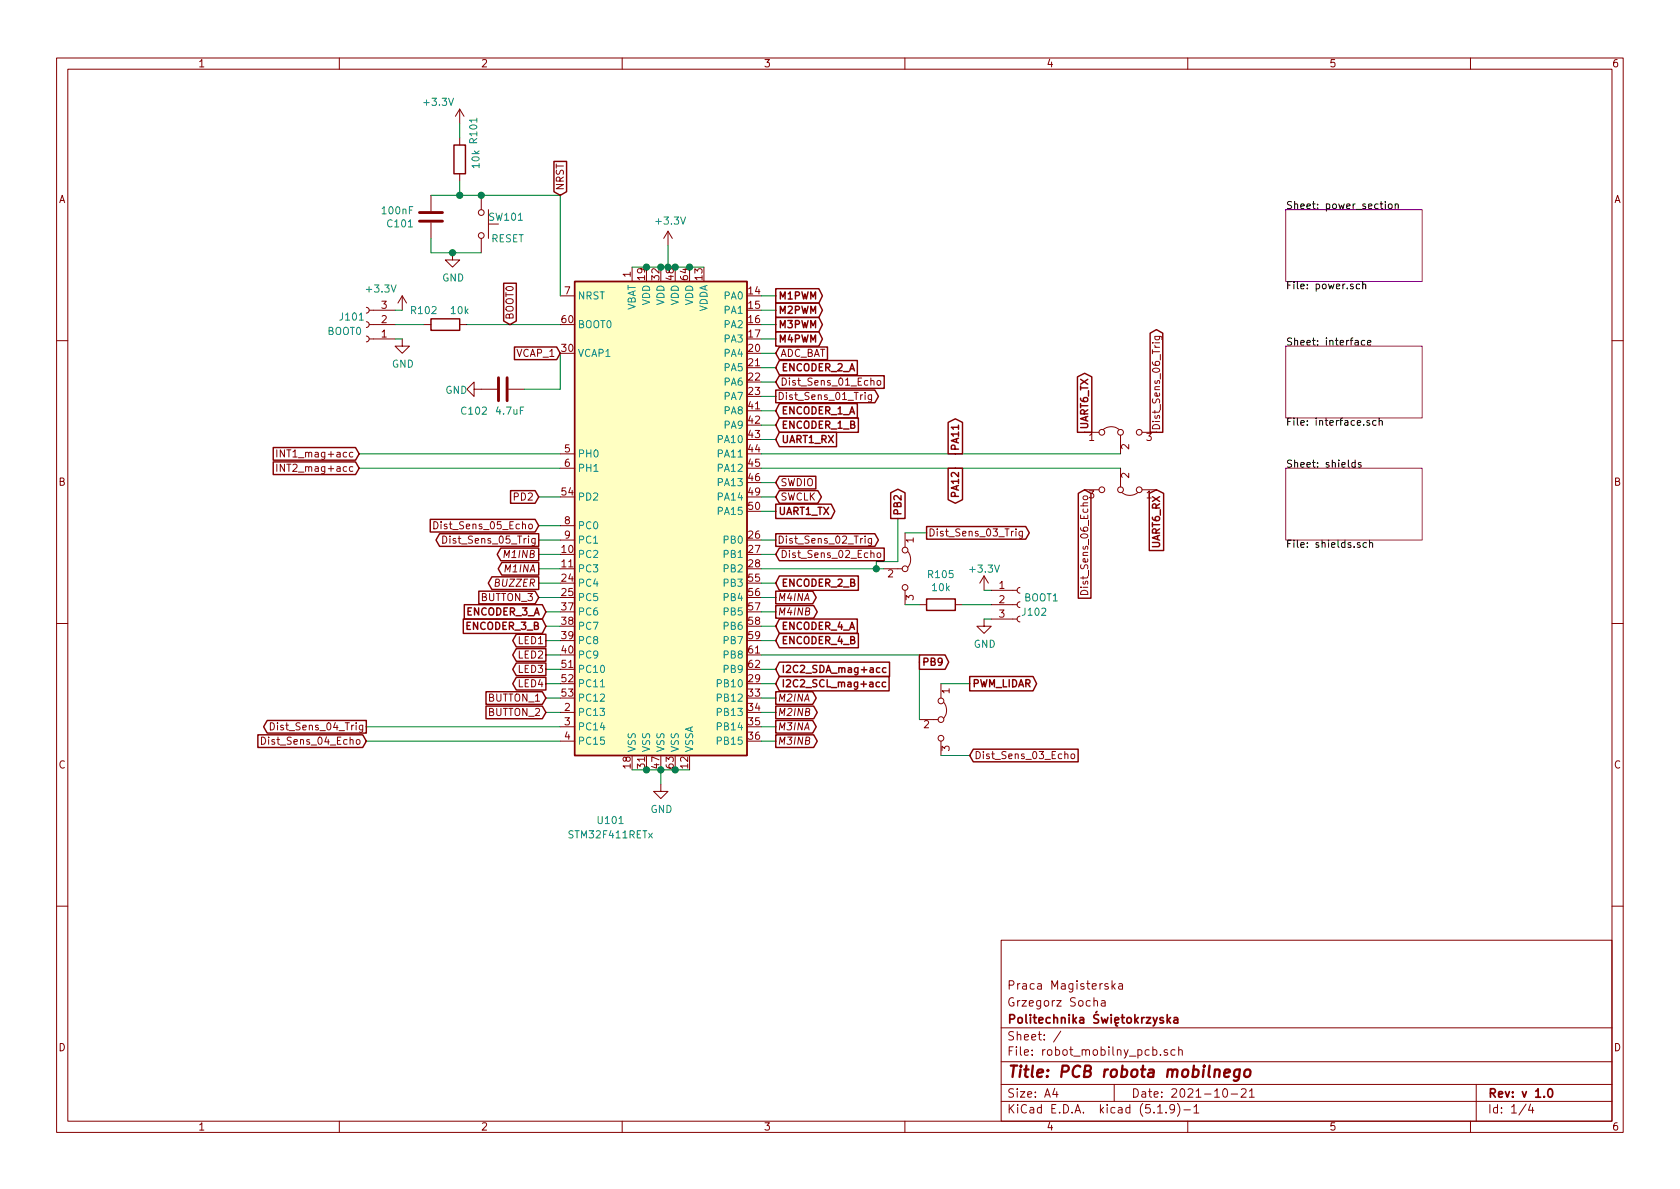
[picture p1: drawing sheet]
<svg xmlns="http://www.w3.org/2000/svg" width="297mm" height="210mm" viewBox="0 0 297 210" stroke-linecap="round" stroke-linejoin="round" font-family="sans-serif">
<g fill="none" stroke="#840000" stroke-width=".18">
<path d="M10 10.3h277v189.9h-277zM12 12.2h273v186.1h-273zM60 10.3v1.9M81.3 19.3v2.5M81.3 19.3l-.8 1.3M81.3 19.3l.7 1.3M110 10.3v1.9M160 10.3v1.9M210 10.3v1.9M260 10.3v1.9M76.2 34.5v2.8M76.2 39.4v2.8"/>
<path d="M81.3 24.4v1.2M81.3 30.7v1.3M85.1 34.5v2.6M86.4 37.1v5.1M64.8 54.4l.3 .1 .2 .3-.1 .4-.4 .2M64.8 56.9l.3 .1 .2 .3-.1 .4-.4 .2M64.8 59.4l.3 .2 .2 .2-.1 .5-.4 .1M65.3 57.4h4.5M65.3 54.9h4.5M65.3 59.9h4.5M71.1 59.9v1.3h1.3l-1.3 1.3-1.3-1.3h1.3M71.1 52.3l-.7 1.3"/>
<path d="M71.1 52.3v2.6M71.1 52.3l.8 1.3M74.9 57.4h1.3M80 44.7v1.3h1.3l-1.3 1.2-1.3-1.2h1.3M81.3 57.4h1.2M85.1 42.2v2.5M99.1 52.3h2.5M111.8 47.2v2.6M118.1 40.9l-.8 1.3M118.1 40.9v2.5M118.1 40.9l.8 1.3M204.2 59.5h1.1l.2 .2-.1 .3"/>
<path d="M204.2 59.5v.3l.2 .3 .6-.1v-.5M10 60.2h2M48.9 79.5v1.3M50.3 79.5v1.3l-.7-1.3v1.3M83.8 68.8v-1.2l-1.3 1.2 1.3 1.3v-1.3h4.1M89.9 68.8h2.8M153 69.4v.1M154 67.4l.2-.1h.3v.8M154.1 69.8v1.2l-.2 .1-.3-.1M154.1 69.9l-.4-.1-.2 .2 .1 .6h.5M155.2 67.3h.3l.2 .2v.4l-.2 .2h-.3l-.1-.2zM191.8 76.4h2.5"/>
<path d="M195.1 75.9a2.26 2.26 0 0 1 2.8 0M198.1 77v3.3M201.9 76.4h2.6M203.8 60.6h.1M204.2 60.6h.8M285 60.2h2M48.9 82.1v1.3M50.3 82.1v1.3l-.7-1.3v1.3M76.7 92.2a.64 .64 0 0 1 .7 .7 .64 .64 0 0 1-.7 .6zM78.3 94.8a.64 .64 0 0 1 .7 .6 .64 .64 0 0 1-.7 .7zM99.1 93h2.5M99.1 95.5h2.5"/>
<path d="M99.1 80.3h2.5M99.1 82.8h2.5M153 94.8v.1M154 97.9l.2-.1h.3v.8M154.1 95.2v1.2l-.2 .1-.3-.1M154.1 95.3l-.4-.1-.2 .2 .1 .6h.5M155.1 97.9l.2-.1 .4 .1v.5l-.1 .1-.3 .1-.2-.1zM160 94.2v2.6M160.5 97.5a2.26 2.26 0 0 1 0 2.8M179.6 93.5v.1M180.8 93.9l-.1 1.2-.2 .1-.3-.1M180.8 94l-.4-.1-.2 .3 .1 .5h.5"/>
<path d="M191.8 86.6h2.5M198.1 82.8v3.3M198.4 87.1a2.26 2.26 0 0 0 2.8 0M201.9 86.6h2.6M10 110.3h2M156.2 100.6h3.3M160 104.4v2.5M162.6 106.9h1.2M168.9 106.9h1.3M174 109.5v1.2h1.3l-1.3 1.3-1.3-1.3h1.3M174 101.8l-.8 1.3M174 101.8v2.6"/>
<path d="M174 101.8l.8 1.3M175.3 106.9h4.5M175.3 109.5h4.5M175.3 104.4h4.5M180.3 109l-.3 .1-.2 .3 .1 .4 .4 .2M180.3 106.4l-.3 .1-.2 .4 .1 .3 .4 .2M180.3 103.9l-.3 .1-.2 .3 .1 .4 .4 .2M191.2 104.5a.67 .67 0 0 1 .8-.1 .67 .67 0 0 1 .3 .7h-1.2zM285 110.3h2M46.2 130.3a.64 .64 0 0 1 .8 .7 .64 .64 0 0 1-.8 .6zM47.8 127.8a.64 .64 0 0 1 .7 .6 .64 .64 0 0 1-.7 .7zM99.1 126h2.5"/>
<path d="M99.1 128.5h2.5M99.1 131.1h2.5M116.8 138.7v1.2h1.3l-1.3 1.3-1.2-1.3h1.2M162.6 127.2h3.3M166.4 120.9v2.5M166.4 131.1v2.5M166.9 124.2a2.26 2.26 0 0 1 0 2.8M188.3 133.4l.1-.1 .3 .1 .1 .8M189.4 133.4l.2-.1 .4 .1v.5l-.1 .2-.3 .1-.2-.2zM10 160.2h2M177 166.3h108v32h-108zM193.4 177.1l.1-.1a.37 .37 0 0 1 .6 .1v.8"/>
<path d="M194.8 177h.5l.1 .9M195.4 177.3l-.5 .1-.2 .2 .2 .3 .5-.1M195.9 174a.37 .37 0 0 0-.6 .1l.1 .3 .5 .1 .1 .1-.2 .3-.5-.1M196.6 173.4v1.5M196.8 174.4l.4 .5M197.2 173.9l-.6 .6M197.8 174h.6l.1 .9M198.5 174.3l-.5 .1a.29 .29 0 0 0-.2 .2 .29 .29 0 0 0 .2 .3l.5-.1M285 160.2h2M60 198.3v1.9M110 198.3v1.9M160 198.3v1.9"/>
<path d="M177 194.8h108M177 191.8h108M177 187.8h108M177 181.8h108M186.5 192.5l-.4 1h1M186.8 193v1M187.6 182.3l-1.3 2M197 191.8v3M204.7 196.8h.8M205.2 186.5v.1M206.2 196.7v.1M206.4 185.7a.37 .37 0 0 0-.6 .1l.1 .2 .5 .2 .1 .1-.3 .3-.4-.1"/>
<path d="M207.7 196l-.1 .1a.48 .48 0 0 1-.6 .1l-.2-.2 .2-.6a.48 .48 0 0 1 .6 .1 1.27 1.27 0 0 1-.2 1.2l-.4 .1M207.7 185.7l-.4-.1-.3 .3 .1 .6 .2 .1 .4-.1M208.2 195.1a1.71 1.71 0 0 1 0 2.3M208.4 185.7h.1a.37 .37 0 0 1 .5 .1v.8M208.4 185.1v1.5M209.3 196.3h1.2M210 198.3v1.9M211.1 195.8l.4-.5v1.5M211.1 196.8h.9M216.3 192.7l.4-.2a.94 .94 0 0 1 0 1.5 .79 .79 0 0 1-.4-1.3zM217.7 193.5h1.1M219.5 192.7l.2-.2h.3l.3 .2v.3v.2l-.9 .8h.9"/>
<path d="M220.9 193l.4-.5v1.5M220.9 194h.9M260 198.3v1.9M261 191.8v6.5M269.8 195.2l-1.2 2M270.6 195.2l-.3 1.1h.9M271 195.8v1"/>
<circle cx="85.1" cy="37.6" r=".51"/>
<circle cx="85.1" cy="41.7" r=".51"/>
<circle cx="194.8" cy="76.4" r=".51"/>
<circle cx="198.1" cy="76.4" r=".51"/>
<circle cx="201.4" cy="76.4" r=".51"/>
<circle cx="160" cy="97.3" r=".51"/>
<circle cx="194.8" cy="86.6" r=".51"/>
<circle cx="198.1" cy="86.6" r=".51"/>
<circle cx="201.4" cy="86.6" r=".51"/>
<circle cx="160" cy="103.9" r=".51"/>
<circle cx="160" cy="100.6" r=".51"/>
<circle cx="166.4" cy="123.9" r=".51"/>
<circle cx="166.4" cy="127.2" r=".51"/>
<circle cx="166.4" cy="130.6" r=".51"/>
</g>
<path d="M202.7 179.9h.8l-.8 1h.8M203.9 179.9l.3 1M204.6 179.9l-.5 1.4-.2 .1M206.4 179.4v1.5M207 179.9l-.6 .6M205.7 180a.37 .37 0 0 0-.6 .1l.1 .3 .5 .1v.1l-.2 .3-.4-.1M206.5 180.4l.5 .5M207.6 180h.6v.9M208.2 180.3l-.5 .1a.29 .29 0 0 0-.2 .2 .29 .29 0 0 0 .2 .3l.5-.1M273.8 192.7l.2-.2a.81 .81 0 0 1 .6 .6 .81 .81 0 0 1-.3 .8l-.1 .1a.79 .79 0 0 1-.4-1.3z" fill="none" stroke="#840000" stroke-width=".3"/>
<path d="M216.5 189.8l.9-.2v-.4h-.8l-.2 1 .3 .2 .6-.1M219.2 189.1l-.2 1.6a.6 .6 0 0 1-.9 .3M219.2 189.2a.68 .68 0 0 0-1 .3v.6l.1 .2 .2 .1 .6-.1M220.2 189.3a.54 .54 0 0 1 .5-.2 .54 .54 0 0 1 .4 .4l-.1 .6a.56 .56 0 0 1-.5 .4 .56 .56 0 0 1-.5-.4z" fill="none" stroke="#840000" stroke-width=".41"/>
<path d="M227.3 37.1h24.2v12.7h-24.2zM227.3 61.2h24.2v12.7h-24.2zM227.3 82.8h24.2v12.7h-24.2z" fill="none" stroke="#840084" stroke-width=".18"/>
<g fill="none" stroke="#000" stroke-width=".18">
<path d="M244.9 35.6v.2M244.9 36.1v.8M245.6 36.1h.3l.3 .2-.2 .5-.3 .1-.2-.2zM246.7 36.2l.2-.1h.3v.8M246.7 36.1v.8M240.4 50.3l-.4-.1-.2 .3 .1 .5h.5M240.9 50.4l.2-.2 .3 .1 .1 .8M240.9 49.8v1.3M241.3 60.2h-.4l-.2 .2 .1 .6h.5M241.8 60.6l.6-.1-.1-.3h-.3l-.2 .2 .1 .6h.4M242.1 74.4h-.2l-.2 .1v.2l.4 .1v.4h-.4M243.3 74.4h-.4l-.2 .2 .1 .6h.5"/>
<path d="M243.8 74.5l.2-.1h.3l.1 .8M243.8 73.9v1.3M239.6 81.8h-.4l-.2 .2 .1 .6h.5M239.6 81.4v1.2M240.5 96h-.3l-.2 .1v.2l.5 .1v.3h-.5M240.6 81.8h-.3l-.1 .2v.1l.4 .2v.3h-.4M241.6 96h-.4l-.2 .2 .1 .5h.5M242.1 96.1l.2-.1h.3l.1 .8M242.1 95.5v1.3"/>
</g>
<g fill="none" stroke="#840000" stroke-width=".25">
<path d="M80.3 25.6h2v5.1h-2zM97.9 28.5h2.3v5.4l-1.1 .6-1.2-.6zM76.2 56.4h5.1v2h-5.1zM89.1 50.1h2.2v6.7l-1.1 .6-1.1-.6zM101.6 49.8h30.5v83.8h-30.5zM137.2 53.6h7.6l.6 1.3-.6 1.2h-7.6zM137.2 56.1h7.6l.6 1.3-.6 1.3h-7.6zM137.2 58.7h7.6l.6 1.2-.6 1.3h-7.6zM137.2 51h7.6l.6 1.3-.6 1.3h-7.6zM203.4 58.9l1.1-.6 1.1 .6v17.5h-2.2zM48.3 79.1h14.6l.6 1.2-.6 1.1h-14.6zM91 61.4h7.4l.7 1.1-.7 1.1h-7.4z"/>
<path d="M137.2 69h17.5l.6 1.1-.6 1.1h-17.5zM137.8 61.4h8.5v2.2h-8.5l-.6-1.1zM137.8 73.9h14v2.5h-14l-.6-1.2zM137.8 71.4h13.8v2.5h-13.8l-.6-1.3zM137.8 66.4h18.5v2.3h-18.5l-.6-1.1zM137.8 63.7h13.8v2.6h-13.8l-.6-1.3zM137.8 76.4h10.1v2.6h-10.1l-.6-1.3zM167.6 74.7l1.3-.6 1.3 .6v5.6h-2.6zM190.5 66.6l1.3-.6 1.2 .6v9.8h-2.5zM48.3 81.7h14.6l.6 1.1-.6 1.1h-14.6zM76.1 91.8h18.5l.6 1.2-.6 1.1h-18.5zM77.7 94.4h17.5v2.2h-17.5l-.6-1.1z"/>
<path d="M88.5 96.9h6.7v2.3h-6.7l-.6-1.2zM88.7 99.5h6.5v2.2h-6.5l-.6-1.1zM90.3 86.8h4.3l.6 1.1-.6 1.1h-4.3zM137.2 94.4h17.5l.6 1.1-.6 1.1h-17.5zM137.2 89.1h9.8l.6 1.3-.6 1.3h-9.8zM137.8 96.9h18.5v2.3h-18.5l-.6-1.2zM137.8 84.2h6.4v2.3h-6.4l-.6-1.2zM137.8 86.8h6.8l.6 1.1-.6 1.1h-6.8l-.6-1.1zM157.5 87.1l1.2-.6 1.3 .6v4.6h-2.5zM163.8 93.1h17.6l.6 1.1-.6 1.1h-17.6zM167.6 82.8h2.6v5.6l-1.3 .6-1.3-.6zM190.7 87.2l1.1-.6 1.1 .6v18.6h-2.2z"/>
<path d="M203.2 87.2l1.3-.6 1.2 .6v10.2h-2.5zM81.9 109.5h14l.6 1.2-.6 1.3h-14zM82.1 106.9h13.8l.6 1.3-.6 1.3h-13.8zM84.7 104.5h9.9l.6 1.2-.6 1.1h-9.9zM87 102h8.2v2.2h-8.2l-.7-1.1zM91.3 119.8h5.2v2.2h-5.2l-.6-1.1zM91.3 117.2h5.2v2.3h-5.2l-.6-1.1zM91.3 114.7h5.2v2.2h-5.2l-.6-1.1zM91.3 112.2h5.2v2.2h-5.2l-.6-1.1zM137.2 104.5h6.5l.6 1.2-.6 1.1h-6.5zM137.2 107.1h6.7l.6 1.1-.6 1.1h-6.7zM137.8 112h14v2.5h-14l-.6-1.2z"/>
<path d="M137.8 109.5h13.8v2.5h-13.8l-.6-1.3zM137.8 117.1h19.5v2.5h-19.5l-.6-1.2zM137.8 119.6h19.4v2.6h-19.4l-.6-1.3zM137.8 101.8h14v2.6h-14l-.6-1.3zM156.6 118.1h-.3l-.3 .2 .2 .6h.4M162.6 115.8h4.5l.6 1.3-.6 1.3h-4.5zM163.8 105.9h5.1v2h-5.1zM171.4 119.6h11.3l.6 1.3-.6 1.3h-11.3zM45.6 129.9h18.5l.7 1.2-.7 1.1h-18.5zM47.2 127.4h17.6v2.2h-17.6l-.6-1.1zM85.9 122.3h10l.6 1.1-.6 1.2h-10zM85.9 124.9h10l.6 1.1-.6 1.1h-10z"/>
<path d="M137.2 122.3h6.5l.6 1.1-.6 1.2h-6.5zM137.2 124.9h6.7l.6 1.1-.6 1.1h-6.7zM137.2 127.4h6.5l.6 1.1-.6 1.1h-6.5zM137.2 129.9h6.7l.6 1.2-.6 1.1h-6.7zM155.5 120.7l-.4-.1-.2 .2 .1 .6h.5M156.6 120.7l-.4-.1-.2 .2 .1 .6h.5M172.1 132.5h18.5v2.2h-18.5l-.7-1.1z"/>
</g>
<path d="M74.2 39.1h4M74.2 37.6h4M88.1 66.8v4.1M89.7 66.8v4.1" fill="none" stroke="#840000" stroke-width=".51"/>
<path d="M101.6 49.8h30.5v83.8h-30.5z" fill="#ffffc2" stroke="#ffffc2" stroke-width=".18"/>
<path d="M106.2 121.5h.7" fill="none" stroke="#008484" stroke-width=".18"/>
<g fill="none" stroke="#008400" stroke-width=".18">
<path d="M76.2 34.5h22.9v17.8M81.3 21.8v2.6M81.3 32v2.5M69.8 57.4h5.1M69.8 54.9h1.3M69.8 59.9h1.3M76.2 42.2v2.5h8.9M82.5 57.4h16.6M118.1 43.4v3.8h-6.3M119.4 47.2h5.1M134.6 57.4h2.6M134.6 52.3h2.6"/>
<path d="M134.6 54.9h2.6M134.6 59.9h2.6M99.1 62.5v6.3h-6.4M134.6 62.5h2.6M134.6 70.1h2.6M134.6 67.6h2.6M134.6 75.2h2.6M134.6 65h2.6M134.6 72.6h2.6M134.6 77.7h2.6M63.5 82.8h35.6M63.5 80.3h35.6"/>
<path d="M95.2 87.9h3.9M95.2 95.5h3.9M95.2 93h3.9M95.2 98h3.9M134.6 85.3h2.6M134.6 87.9h2.6M134.6 82.8h63.5M134.6 80.3h63.5M134.6 95.5h2.6M134.6 98h2.6M134.6 90.4h2.6M158.7 91.7v7.6h-3.8v1.3"/>
<path d="M160 94.2h3.8M95.2 103.1h3.9M95.2 100.6h3.9M95.2 105.7h3.9M96.5 118.4h2.6M96.5 115.8h2.6M96.5 113.3h2.6M96.5 108.2h2.6M96.5 110.7h2.6M134.6 103.1h2.6M134.6 100.6h21.6M134.6 118.4h2.6"/>
<path d="M134.6 115.8h28v11.4M134.6 113.3h2.6M134.6 108.2h2.6M134.6 105.7h2.6M134.6 110.7h2.6M160 106.9h2.6M170.2 106.9h5.1M174 109.5h1.3M174 104.4h1.3M64.8 131.1h34.3M64.8 128.5h34.3M96.5 126h2.6"/>
<path d="M96.5 123.4h2.6M96.5 120.9h2.6M111.8 136.1h10.1M116.8 136.1v2.6M134.6 126h2.6M134.6 123.4h2.6M134.6 120.9h2.6M134.6 131.1h2.6M134.6 128.5h2.6M166.4 120.9h5M166.4 133.6h5"/>
</g>
<g fill="#008400" stroke="#008400" stroke-width=".25">
<circle cx="81.3" cy="34.5" r=".51"/>
<circle cx="114.3" cy="136.1" r=".51"/>
<circle cx="121.9" cy="47.2" r=".51"/>
<circle cx="154.9" cy="100.6" r=".51"/>
<circle cx="119.4" cy="136.1" r=".51"/>
<circle cx="80" cy="44.7" r=".51"/>
<circle cx="119.4" cy="47.2" r=".51"/>
<circle cx="118.1" cy="47.2" r=".51"/>
<circle cx="85.1" cy="34.5" r=".51"/>
<circle cx="116.8" cy="136.1" r=".51"/>
<circle cx="114.3" cy="47.2" r=".51"/>
<circle cx="116.8" cy="47.2" r=".51"/>
</g>
<text font-size="2.8" fill="#840000" x="178" y="190.5">Title: PCB robota mobilnego</text>
<g font-size="2.1" fill="#840000">
<text x="178" y="178">Grzegorz Socha</text>
<text x="178" y="175">Praca Magisterska</text>
<text x="178" y="184">Sheet: /</text>
<text x="178" y="181">Politechnika witokrzyska</text>
<text x="178" y="186.7">File: robot_mobilny_pcb.sch</text>
<text x="178" y="196.9">KiCad E.D.A. kicad (5.1.9)-1</text>
<text x="178" y="194.1">Size: A4</text>
<text x="200" y="194.1">Date: 2021-10-21</text>
<text x="263" y="194.1">Rev: v 1.0</text>
<text x="263" y="196.9">Id: 1/4</text>
</g>
<g font-size="1.8" fill="#840000">
<text x="35" y="11.9">1</text>
<text x="85" y="11.9">2</text>
<text x="135" y="11.9">3</text>
<text x="185" y="11.9">4</text>
<text x="235" y="11.9">5</text>
<text x="285" y="11.9">6</text>
<text x="10.4" y="35.9">A</text>
<text x="99.7" y="33.8" transform="rotate(-90 99.7 33.8)">NRST</text>
<text x="285.4" y="35.9">A</text>
<text x="99.8" y="52.1">7</text>
<text x="111.5" y="49" transform="rotate(-90 111.5 49)">1</text>
<text x="114" y="49.5" transform="rotate(-90 114 49.5)">19</text>
<text x="116.6" y="49.5" transform="rotate(-90 116.6 49.5)">32</text>
<text x="121.7" y="49.5" transform="rotate(-90 121.7 49.5)">64</text>
<text x="124.2" y="49.5" transform="rotate(-90 124.2 49.5)">13</text>
<text x="132.4" y="52.1">14</text>
<text x="137.5" y="53">M1PWM</text>
<text x="67.5" y="59.7">1</text>
<text x="67.5" y="57.1">2</text>
<text x="67.5" y="54.6">3</text>
<text x="90.8" y="56.6" transform="rotate(-90 90.8 56.6)">BOOT0</text>
<text x="99.4" y="57.1">60</text>
<text x="132.4" y="54.6">15</text>
<text x="132.4" y="57.1">16</text>
<text x="132.4" y="59.7">17</text>
<text x="137.5" y="55.5">M2PWM</text>
<text x="137.5" y="58">M3PWM</text>
<text x="91.4" y="63.1">VCAP_1</text>
<text x="99.4" y="62.2">30</text>
<text x="132.4" y="62.2">20</text>
<text x="132.4" y="64.8">21</text>
<text x="137.5" y="60.6">M4PWM</text>
<text x="137.9" y="63.1">ADC_BAT</text>
<text x="138" y="65.7">ENCODER_2_A</text>
<text x="132.4" y="67.3">22</text>
<text x="132.4" y="69.8">23</text>
<text x="137.4" y="70.7">Dist_Sens_01_Trig</text>
<text x="137.9" y="68.2">Dist_Sens_01_Echo</text>
<text x="132.4" y="77.5">43</text>
<text x="132.4" y="72.4">41</text>
<text x="132.4" y="74.9">42</text>
<text x="138" y="75.8">ENCODER_1_B</text>
<text x="138" y="73.3">ENCODER_1_A</text>
<text x="192.4" y="76.1" transform="rotate(-90 192.4 76.1)">UART6_TX</text>
<text x="192.6" y="78">1</text>
<text x="202.7" y="78">3</text>
<text x="205.1" y="76.2" transform="rotate(-90 205.1 76.2)">Dist_Sens_06_Trig</text>
<text x="50.3" y="80.9">INT1_mag+acc</text>
<text x="50.3" y="83.4">INT2_mag+acc</text>
<text x="99.8" y="80">5</text>
<text x="99.8" y="82.5">6</text>
<text x="132.4" y="80">44</text>
<text x="132.4" y="82.5">45</text>
<text x="138" y="78.4">UART1_RX</text>
<text x="169.5" y="79.9" transform="rotate(-90 169.5 79.9)">PA11</text>
<text x="199.6" y="79.5" transform="rotate(-90 199.6 79.5)">2</text>
<text x="10.4" y="85.9">B</text>
<text x="91" y="88.5">PD2</text>
<text x="99.4" y="87.6">54</text>
<text x="132.4" y="85.1">46</text>
<text x="132.4" y="87.6">49</text>
<text x="137.9" y="86">SWDIO</text>
<text x="137.9" y="88.5">SWCLK</text>
<text x="169.5" y="87.6" transform="rotate(-90 169.5 87.6)">PA12</text>
<text x="192.6" y="88.1">3</text>
<text x="199.6" y="84.6" transform="rotate(-90 199.6 84.6)">2</text>
<text x="202.7" y="88.1">1</text>
<text x="285.4" y="85.9">B</text>
<text x="77.6" y="93.6">Dist_Sens_05_Echo</text>
<text x="99.8" y="92.7">8</text>
<text x="99.8" y="95.2">9</text>
<text x="132.4" y="90.2">50</text>
<text x="132.4" y="95.2">26</text>
<text x="137.5" y="91.1">UART1_TX</text>
<text x="159.4" y="91.3" transform="rotate(-90 159.4 91.3)">PB2</text>
<text x="161.5" y="96" transform="rotate(-90 161.5 96)">1</text>
<text x="164.1" y="94.9">Dist_Sens_03_Trig</text>
<text x="79.2" y="96.1">Dist_Sens_05_Trig</text>
<text x="89.5" y="101.2">M1INA</text>
<text x="89.5" y="98.7">M1INB</text>
<text x="99.4" y="97.8">10</text>
<text x="99.4" y="100.3">11</text>
<text x="132.4" y="97.8">27</text>
<text x="132.4" y="100.3">28</text>
<text x="137.4" y="96.1">Dist_Sens_02_Trig</text>
<text x="137.9" y="98.7">Dist_Sens_02_Echo</text>
<text x="205.1" y="96.8" transform="rotate(-90 205.1 96.8)">UART6_RX</text>
<text x="85.1" y="106.3">BUTTON_3</text>
<text x="87.8" y="103.8">BUZZER</text>
<text x="99.4" y="102.9">24</text>
<text x="99.4" y="105.4">25</text>
<text x="99.4" y="107.9">37</text>
<text x="132.4" y="102.9">55</text>
<text x="132.4" y="105.4">56</text>
<text x="132.4" y="107.9">57</text>
<text x="137.4" y="106.3">M4INA</text>
<text x="138" y="103.8">ENCODER_2_B</text>
<text x="157" y="102.1">2</text>
<text x="161.5" y="106.1" transform="rotate(-90 161.5 106.1)">3</text>
<text x="176.7" y="104.1">1</text>
<text x="176.7" y="106.7">2</text>
<text x="192.4" y="104.2" transform="rotate(-90 192.4 104.2)">Dist_Sens_06_Echo</text>
<text x="82.5" y="111.4">ENCODER_3_B</text>
<text x="82.5" y="108.8">ENCODER_3_A</text>
<text x="91.7" y="113.9">LED1</text>
<text x="99.4" y="110.5">38</text>
<text x="99.4" y="113">39</text>
<text x="132.4" y="110.5">58</text>
<text x="132.4" y="113">59</text>
<text x="137.4" y="108.8">M4INB</text>
<text x="138" y="113.9">ENCODER_4_B</text>
<text x="138" y="111.4">ENCODER_4_A</text>
<text x="176.7" y="109.2">3</text>
<text x="91.7" y="119">LED3</text>
<text x="91.7" y="116.5">LED2</text>
<text x="99.4" y="118.1">51</text>
<text x="99.4" y="115.6">40</text>
<text x="132.4" y="115.6">61</text>
<text x="132.4" y="118.1">62</text>
<text x="138" y="119">I2C2_SDA_mag+acc</text>
<text x="162.9" y="117.7">PB9</text>
<text x="86.4" y="124.1">BUTTON_1</text>
<text x="91.7" y="121.5">LED4</text>
<text x="99.4" y="120.6">52</text>
<text x="99.4" y="123.2">53</text>
<text x="99.8" y="125.7">2</text>
<text x="132.4" y="120.6">29</text>
<text x="132.4" y="123.2">33</text>
<text x="132.4" y="125.7">34</text>
<text x="137.4" y="124.1">M2INA</text>
<text x="138" y="121.5">I2C2_SCL_mag+acc</text>
<text x="167.9" y="122.7" transform="rotate(-90 167.9 122.7)">1</text>
<text x="171.8" y="121.5">PWM_LIDAR</text>
<text x="47.2" y="131.7">Dist_Sens_04_Echo</text>
<text x="48.7" y="129.2">Dist_Sens_04_Trig</text>
<text x="86.4" y="126.6">BUTTON_2</text>
<text x="99.8" y="128.3">3</text>
<text x="99.8" y="130.8">4</text>
<text x="132.4" y="128.3">35</text>
<text x="132.4" y="130.8">36</text>
<text x="137.4" y="126.6">M2INB</text>
<text x="137.4" y="129.2">M3INA</text>
<text x="137.4" y="131.7">M3INB</text>
<text x="163.3" y="128.8">2</text>
<text x="10.4" y="135.9">C</text>
<text x="111.5" y="135.8" transform="rotate(-90 111.5 135.8)">18</text>
<text x="114" y="135.8" transform="rotate(-90 114 135.8)">31</text>
<text x="116.6" y="135.8" transform="rotate(-90 116.6 135.8)">47</text>
<text x="119.1" y="135.8" transform="rotate(-90 119.1 135.8)">63</text>
<text x="121.7" y="135.8" transform="rotate(-90 121.7 135.8)">12</text>
<text x="167.9" y="132.8" transform="rotate(-90 167.9 132.8)">3</text>
<text x="172.2" y="134.2">Dist_Sens_03_Echo</text>
<text x="285.4" y="135.9">C</text>
<text x="10.4" y="185.9">D</text>
<text x="285.4" y="185.9">D</text>
<text x="35" y="199.9">1</text>
<text x="85" y="199.9">2</text>
<text x="135" y="199.9">3</text>
<text x="185" y="199.9">4</text>
<text x="235" y="199.9">5</text>
<text x="285" y="199.9">6</text>
</g>
<g font-size="1.8" fill="#008484">
<text x="75.1" y="18.7">+3.3V</text>
<text x="84.4" y="25.2" transform="rotate(-90 84.4 25.2)">R101</text>
<text x="84.8" y="29.7" transform="rotate(-90 84.8 29.7)">10k</text>
<text x="67.7" y="37.9">100nF</text>
<text x="68.6" y="40.2">C101</text>
<text x="86.6" y="39">SW101</text>
<text x="116.2" y="39.7">+3.3V</text>
<text x="86.8" y="42.8">RESET</text>
<text x="65" y="51.7">+3.3V</text>
<text x="78.2" y="49.8">GND</text>
<text x="102.1" y="53">NRST</text>
<text x="128.1" y="53">PA0</text>
<text x="57.9" y="59.2">BOOT0</text>
<text x="60.2" y="56.7">J101</text>
<text x="72.8" y="55.5">R102</text>
<text x="79.8" y="55.5">10k</text>
<text x="102.1" y="58">BOOT0</text>
<text x="112.4" y="55.1" transform="rotate(-90 112.4 55.1)">VBAT</text>
<text x="114.9" y="54" transform="rotate(-90 114.9 54)">VDD</text>
<text x="117.5" y="54" transform="rotate(-90 117.5 54)">VDD</text>
<text x="120" y="54" transform="rotate(-90 120 54)">VDD</text>
<text x="122.6" y="54" transform="rotate(-90 122.6 54)">VDD</text>
<text x="125.1" y="55.3" transform="rotate(-90 125.1 55.3)">VDDA</text>
<text x="128.1" y="55.5">PA1</text>
<text x="128.1" y="58">PA2</text>
<text x="69.3" y="65">GND</text>
<text x="102.1" y="63.1">VCAP1</text>
<text x="128.1" y="60.6">PA3</text>
<text x="128.1" y="63.1">PA4</text>
<text x="128.1" y="65.7">PA5</text>
<text x="78.7" y="69.6">GND</text>
<text x="128.1" y="68.2">PA6</text>
<text x="128.1" y="70.7">PA7</text>
<text x="81.7" y="73.3">C102</text>
<text x="87.9" y="73.3">4.7uF</text>
<text x="128.1" y="73.3">PA8</text>
<text x="128.1" y="75.8">PA9</text>
<text x="102.1" y="80.9">PH0</text>
<text x="102.1" y="83.4">PH1</text>
<text x="127.2" y="78.4">PA10</text>
<text x="127.2" y="80.9">PA11</text>
<text x="127.2" y="83.4">PA12</text>
<text x="102.1" y="88.5">PD2</text>
<text x="127.2" y="86">PA13</text>
<text x="127.2" y="88.5">PA14</text>
<text x="102.1" y="93.6">PC0</text>
<text x="127.2" y="91.1">PA15</text>
<text x="102.1" y="96.1">PC1</text>
<text x="102.1" y="98.7">PC2</text>
<text x="102.1" y="101.2">PC3</text>
<text x="128.1" y="96.1">PB0</text>
<text x="128.1" y="98.7">PB1</text>
<text x="128.1" y="101.2">PB2</text>
<text x="171.7" y="101.3">+3.3V</text>
<text x="102.1" y="103.8">PC4</text>
<text x="102.1" y="106.3">PC5</text>
<text x="128.1" y="103.8">PB3</text>
<text x="128.1" y="106.3">PB4</text>
<text x="164.2" y="102.2">R105</text>
<text x="164.9" y="104.5">10k</text>
<text x="181.1" y="106.3">BOOT1</text>
<text x="102.1" y="108.8">PC6</text>
<text x="102.1" y="111.4">PC7</text>
<text x="102.1" y="113.9">PC8</text>
<text x="128.1" y="108.8">PB5</text>
<text x="128.1" y="111.4">PB6</text>
<text x="128.1" y="113.9">PB7</text>
<text x="180.9" y="108.9">J102</text>
<text x="102.1" y="119">PC10</text>
<text x="102.1" y="116.5">PC9</text>
<text x="128.1" y="116.5">PB8</text>
<text x="128.1" y="119">PB9</text>
<text x="172.2" y="114.5">GND</text>
<text x="102.1" y="121.5">PC11</text>
<text x="102.1" y="124.1">PC12</text>
<text x="127.2" y="121.5">PB10</text>
<text x="127.2" y="124.1">PB12</text>
<text x="102.1" y="126.6">PC13</text>
<text x="102.1" y="129.2">PC14</text>
<text x="102.1" y="131.7">PC15</text>
<text x="127.2" y="126.6">PB13</text>
<text x="127.2" y="129.2">PB14</text>
<text x="127.2" y="131.7">PB15</text>
<text x="112.4" y="133.1" transform="rotate(-90 112.4 133.1)">VSS</text>
<text x="114.9" y="133.1" transform="rotate(-90 114.9 133.1)">VSS</text>
<text x="117.5" y="133.1" transform="rotate(-90 117.5 133.1)">VSS</text>
<text x="120" y="133.1" transform="rotate(-90 120 133.1)">VSS</text>
<text x="122.6" y="133.1" transform="rotate(-90 122.6 133.1)">VSSA</text>
<text x="115" y="143.8">GND</text>
<text x="100.8" y="148.3">STM32F411RETx</text>
<text x="105.8" y="145.7">U101</text>
</g>
<g font-size="1.8">
<text x="227.3" y="37">Sheet: power_section</text>
<text x="227.3" y="51.1">File: power.sch</text>
<text x="227.3" y="61.1">Sheet: interface</text>
<text x="227.3" y="75.3">File: interface.sch</text>
<text x="227.3" y="82.7">Sheet: shields</text>
<text x="227.3" y="96.9">File: shields.sch</text>
</g>
<text font-size="1.8" fill="#008400" x="119.1" y="49.5" transform="rotate(-90 119.1 49.5)">48</text>
</svg>
